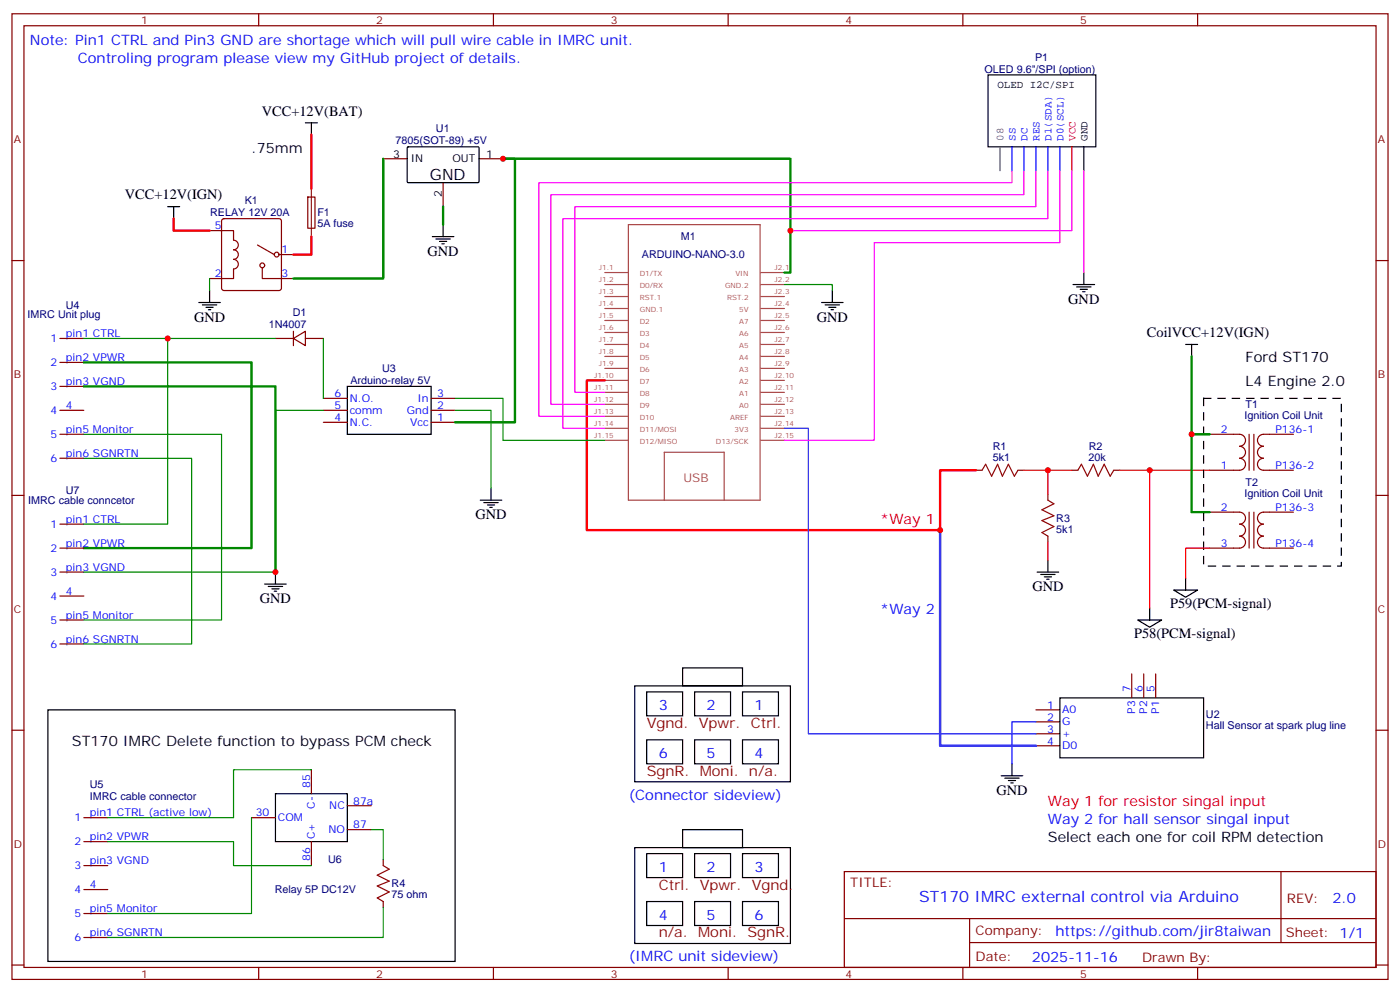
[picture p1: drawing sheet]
<svg xmlns="http://www.w3.org/2000/svg" width="412mm" height="292mm" viewBox="0 0 412 292" stroke-linecap="round" stroke-linejoin="round" font-family="sans-serif">
<g fill="none" stroke="#870000" stroke-width=".35">
<path d="M3.5 4.1h405.4v284.3h-405.4zM7.1 7.6h398.2v277.3h-398.2zM76.2 4.1v3.5M145.3 4.1v3.5M214.5 4.1v3.5M283.6 4.1v3.5M352.8 4.1v3.5M90.7 58l2.1 .1-.1 9.1h-2zM112.9 46.7h7M130.5 53.8v7.1M141.1 46.7h7.1M3.5 76.7h3.6"/>
<path d="M61.7 67.9h7.1v2.8a1.41 1.41 0 0 1 1.4 1.4 1.41 1.41 0 0 1-1.4 1.5 1.41 1.41 0 0 1 1.4 1.4 1.41 1.41 0 0 1-1.4 1.4 1.41 1.41 0 0 1 1.4 1.4 1.41 1.41 0 0 1-1.4 1.4v2.8h-7.1M65.5 64.6l.5-.2h16.2l.5 .2 .2 .5v19.7l-.2 .5-.5 .2h-16.2l-.5-.2-.2-.5v-19.7zM75.8 72.1l5 2.9M77.3 78.8v3.2h9.1M82.2 75h4.2M405.3 76.7h3.6M17.6 99.7h7.1M81.1 99.7h5.3M86.4 99.7l3.6-2.2v4.3zM86.4 97.5v4.3M90 99.7h5.2M17.6 106.7h7.1"/>
<path d="M17.6 113.8h7.1M95.2 117.3h7.1M127 117.3h7.1M17.6 127.9h7.1M17.6 120.8h7.1M17.6 134.9h7.1M95.2 124.4h7.1M95.2 120.8h7.1M127 124.4h7.1M127 120.8h7.1M287.5 138.5h1.8M299.9 138.5h1.7"/>
<path d="M315.7 138.5h1.8M328.1 138.5h1.7M356.3 127.9h8.8a1.76 1.76 0 0 1 1.8 1.7 1.76 1.76 0 0 1-1.8 1.8 1.76 1.76 0 0 1 1.8 1.8 1.76 1.76 0 0 1-1.8 1.7 1.76 1.76 0 0 1 1.8 1.8 1.76 1.76 0 0 1-1.8 1.8h-8.8M367.9 127.9v10.6M369.4 127.9v10.6M381 127.9h-8.8a1.76 1.76 0 0 0-1.8 1.7 1.76 1.76 0 0 0 1.8 1.8 1.76 1.76 0 0 0-1.8 1.8 1.76 1.76 0 0 0 1.8 1.7 1.76 1.76 0 0 0-1.8 1.8 1.76 1.76 0 0 0 1.8 1.8h8.8M3.5 145.9h3.6M17.6 154.3h7.1M308.7 145.5v1.8M308.7 157.9v1.7M356.3 150.8h8.8a1.76 1.76 0 0 1 1.8 1.8 1.76 1.76 0 0 1-1.8 1.7 1.76 1.76 0 0 1 1.8 1.8 1.76 1.76 0 0 1-1.8 1.8 1.76 1.76 0 0 1 1.8 1.7 1.76 1.76 0 0 1-1.8 1.8h-8.8M367.9 150.8v10.6"/>
<path d="M369.4 150.8v10.6M381 150.8h-8.8a1.76 1.76 0 0 0-1.8 1.8 1.76 1.76 0 0 0 1.8 1.7 1.76 1.76 0 0 0-1.8 1.8 1.76 1.76 0 0 0 1.8 1.8 1.76 1.76 0 0 0-1.8 1.7 1.76 1.76 0 0 0 1.8 1.8h8.8M405.3 145.9h3.6M17.6 161.4h7.1M17.6 168.5h7.1M17.6 175.5h7.1M17.6 182.6h7.1M17.6 189.6h7.1M333.4 198.4v7.1M336.9 198.4v7.1M340.4 198.4v7.1M3.5 215h3.6"/>
<path d="M305.2 209h7M305.2 212.5h7M305.2 216.1h7M305.2 219.6h7M405.3 215h3.6M91.7 226.7v7M102.3 237.2h7.1M24.7 240.8h7M24.7 247.8h7M24.7 254.9h7M74.1 240.8h7M91.7 247.8v7.1"/>
<path d="M102.3 244.3h7.1M112.9 253.1v1.8M248.7 256.6h156.6v28.3h-156.6zM377.3 256.7v20.8M24.7 261.9h7M24.7 269h7M24.7 276h7M112.9 265.5v1.7M248.7 270.5h156.5M285.6 277.5h119.6M285.6 270.5v14.1M3.5 284.2h3.6"/>
<path d="M76.2 284.9v3.5M145.3 284.9v3.5M214.5 284.9v3.5M283.6 284.9v3.5M352.8 284.9v3.5M405.3 284.2h3.6"/>
<circle cx="77.3" cy="78.1" r=".71"/>
<circle cx="81.5" cy="75" r=".71"/>
</g>
<g fill="none" stroke="#000" stroke-width=".35">
<path d="M90 36.2h3.5M91.7 36.2v3.5M291 22h31.8v21.2h-31.8zM120 43.4l.3-.2 20.6 .1 .2 .3v10l-.3 .2-20.7-.1-.2-.3zM319.3 43.2v7.1M49.4 60.9h3.5M51.2 60.9v3.5M127.4 69.7h6.3M128.4 70.4h4.2M129.5 71.1h2.1M130.2 71.8h.7M130.5 66.1v3.6"/>
<path d="M58.6 89.1h6.3M59.6 89.8h4.3M60.7 90.5h2.1M61.4 91.2h.7M61.7 85.5v3.6M242 89.1h6.4M243.1 89.8h4.2M244.1 90.5h2.1M244.8 91.2h.7M245.2 85.5v3.6M316.1 83.8h6.3M317.1 84.5h4.3"/>
<path d="M318.2 85.2h2.1M318.9 85.9h.7M319.3 80.3v3.5M102.3 113.8h24.7v14.1h-24.7zM349.2 101.4h3.6M351 101.4v3.6M141.5 147.3h6.3M142.5 148h4.3M143.6 148.7h2.1M144.3 149.4h.7M144.6 143.8v3.5M78 172h6.3"/>
<path d="M79 172.7h4.3M80.1 173.4h2.1M80.8 174.1h.7M81.1 168.5v3.5M305.5 168.5h6.4M306.6 169.2h4.2M307.6 169.9h2.1M308.3 170.6h.7M308.7 164.9v3.6M338.7 179v3.6M345.7 173.7h7.1l-3.6 2.2zM349.2 170.2v3.5"/>
<path d="M201.1 196.7h17.6v5.3h-17.6zM335.1 182.6h7.1l-3.5 2.1zM14.1 209h120v74.1h-120zM187 202h45.8v28.2h-45.8zM190.5 217.8h10.6v7.1h-10.6zM190.5 203.7h10.6v7.1h-10.6zM204.6 217.8h10.6v7.1h-10.6zM204.6 203.7h10.6v7.1h-10.6zM218.7 217.8h10.6v7.1h-10.6zM218.7 203.7h10.6v7.1h-10.6zM312.2 205.5h42.3v17.6h-42.3zM81.1 233.7h21.2v14.1h-21.2z"/>
<path d="M294.9 228.4h6.4M296 229.1h4.2M297 229.8h2.2M297.7 230.5h.7M298.1 224.9v3.5M187 249.6h45.8v28.2h-45.8zM190.5 251.4h10.6v7h-10.6zM201.1 244.3h17.6v5.3h-17.6zM204.6 251.4h10.6v7h-10.6zM218.7 251.4h10.6v7h-10.6zM190.5 265.5h10.6v7h-10.6zM204.6 265.5h10.6v7h-10.6z"/>
<path d="M218.7 265.5h10.6v7h-10.6z"/>
</g>
<path d="M112.9 46.7v35.3h-26.5M130.5 60.9v5.2M231.1 80.3h1.7v-33.6h-84.6h3.5v77.7h-17.6M24.7 113.8h56.4v54.7M24.7 106.7h49.4v54.7h-49.4M351 105v22.9M356.3 127.9h-5.3v22.9h5.3" fill="none" stroke="#008700" stroke-width=".71"/>
<g fill="none" stroke="#008700" stroke-width=".35">
<path d="M24.7 99.7h56.4M49.4 99.7v54.6h-24.7M61.7 82v3.5M95.2 99.7v17.6M231.1 83.8h14.1v1.7M134.1 117.3h14.1v12.3h30M24.7 127.9h40.6v54.7h-40.6M24.7 134.9h31.7v54.7h-31.7M95.2 120.8h-14.1v47.7h-56.4M134.1 120.8h10.5v23M91.7 226.7h-22.9v14.1h-37.1M31.7 247.8h37.1v7.1h22.9"/>
<path d="M74.1 240.8v28.2h-42.4M109.4 244.3h3.5v8.8M112.9 267.2v8.8h-81.2"/>
</g>
<g fill="none" stroke="#a64a4a" stroke-width=".35">
<path d="M185.1 66.1h38.8v81.2h-38.8zM178.2 80.3h6.9M178.2 83.8h6.9M178.2 87.3h6.9M178.2 90.8h6.9M178.2 94.4h6.9M178.2 97.9h6.9M224.1 80.3h7M224.1 83.8h7M224.1 87.3h7M224.1 90.8h7M224.1 94.4h7"/>
<path d="M224.1 97.9h7M178.2 101.4h6.9M178.2 105h6.9M178.2 108.5h6.9M178.2 112h6.9M178.2 115.5h6.9M178.2 119.1h6.9M224.1 101.4h7M224.1 105h7M224.1 108.5h7M224.1 112h7M224.1 115.5h7"/>
<path d="M224.1 119.1h7M178.2 122.6h6.9M178.2 126.1h6.9M178.2 129.6h6.9M224.1 122.6h7M224.1 126.1h7M224.1 129.6h7M195.7 147.3v-14.1h17.6v14.1"/>
</g>
<path d="M289.3 138.5l1-1.8 1.8 3.5 1.8-3.5 1.4 3.5 1.7-3.5 1.8 3.5 1.1-1.7M317.5 138.5l1.1-1.8 1.7 3.5 1.8-3.5 1.4 3.5 1.8-3.5 1.7 3.5 1.1-1.7M308.7 147.3l1.7 1-3.5 1.8 3.5 1.8-3.5 1.4 3.5 1.7-3.5 1.8 1.8 1.1M112.9 254.9l1.8 1-3.6 1.8 3.6 1.8-3.6 1.4 3.6 1.7-3.6 1.8 1.8 1.1" fill="none" stroke="#a10000" stroke-width=".35"/>
<path d="M315.7 43.2v7.1M301.6 138.5h14.1M308.7 138.5v7M329.8 138.5h8.9M356.3 138.5h-17.6v40.5M308.7 159.6v5.3M356.3 161.4h-7.1v8.8" fill="none" stroke="#f00" stroke-width=".35"/>
<path d="M91.7 39.7v15.9M51.2 64.4v3.5h10.5M91.7 69.7v5.3h-5.3M178.2 112h-5.3v44.1h104v-17.6h10.6" fill="none" stroke="#f00" stroke-width=".71"/>
<path d="M298.1 43.2v7.1M301.6 43.2v7.1M305.2 43.2v7.1M308.7 43.2v7.1M312.2 43.2v7.1M231.1 126.1h7v90h67.1M305.2 212.5h-7.1v12.4" fill="none" stroke="#00f" stroke-width=".35"/>
<path d="M276.9 156.1v63.5h28.3" fill="none" stroke="#00f" stroke-width=".71"/>
<path d="M294.6 43.2v7.1" fill="none" stroke="#666" stroke-width=".35"/>
<path d="M91.7 55.6v14.1" fill="none" stroke="#8c2424" stroke-width=".35"/>
<path d="M298.1 50.3v3.5h-139.4v68.8h19.5M301.6 50.3v7h-139.3v61.8h15.9M305.2 50.3v10.6h-135.9v54.6h8.9M308.7 50.3v14.1h-142.9v61.7h12.4M312.2 50.3v21.1h-54.7v58.2h-26.4M315.7 50.3v17.6h-82.9M319.3 50.3v30" fill="none" stroke="#f0f" stroke-width=".35"/>
<path d="M354.5 117.3h40.6v49.4h-40.6z" fill="none" stroke="#000" stroke-width=".35" stroke-dasharray="2.1 2.1"/>
<g fill="#c00">
<circle cx="308.7" cy="138.5" r=".88"/>
<circle cx="276.9" cy="156.1" r=".88"/>
<circle cx="148.2" cy="46.7" r=".88"/>
<circle cx="338.7" cy="138.5" r=".88"/>
<circle cx="351" cy="127.9" r=".88"/>
<circle cx="232.8" cy="67.9" r=".88"/>
<circle cx="81.1" cy="168.5" r=".88"/>
<circle cx="49.4" cy="99.7" r=".88"/>
</g>
<text font-size="4.6" x="126.6" y="53.1">GND</text>
<text font-size="4.6" fill="#00f" x="270.8" y="265.7">ST170 IMRC external control via Arduino</text>
<g font-size="4.2" fill="#00f">
<text x="8.8" y="13.2">Note: Pin1 CTRL and Pin3 GND are shortage which will pull wire cable in IMRC unit.</text>
<text x="22.9" y="18.5">Controling program please view my GitHub project of details.</text>
<text x="259.3" y="180.8">*Way 2</text>
<text x="194" y="209">3</text>
<text x="208.1" y="209">2</text>
<text x="222.2" y="209">1</text>
<text x="194" y="223.1">6</text>
<text x="208.1" y="223.1">5</text>
<text x="222.2" y="223.1">4</text>
<text x="185.2" y="235.5">(Connector sideview)</text>
<text x="308.7" y="242.5">Way 2 for hall sensor singal input</text>
<text x="194" y="256.6">1</text>
<text x="208.1" y="256.6">2</text>
<text x="222.2" y="256.6">3</text>
<text x="392.5" y="265.9">2.0</text>
<text x="194" y="270.8">4</text>
<text x="208.1" y="270.8">5</text>
<text x="222.2" y="270.8">6</text>
<text x="310.9" y="275.5">https://github.com/jir8taiwan</text>
<text x="185.2" y="283.1">(IMRC unit sideview)</text>
<text x="304" y="283.3">2025-11-16</text>
</g>
<g font-size="4.2">
<text x="77.1" y="34">VCC+12V(BAT)</text>
<text x="74.1" y="45">.75mm</text>
<text x="36.8" y="58.7">VCC+12V(IGN)</text>
<text x="125.9" y="75.3">GND</text>
<text x="314.7" y="89.4">GND</text>
<text x="57.1" y="94.7">GND</text>
<text x="240.6" y="94.7">GND</text>
<text x="337.8" y="99.3">CoilVCC+12V(IGN)</text>
<text x="366.9" y="106.7">Ford ST170</text>
<text x="366.9" y="113.8">L4 Engine 2.0</text>
<text x="140.1" y="152.9">GND</text>
<text x="76.6" y="177.6">GND</text>
<text x="304.1" y="174.1">GND</text>
<text x="344.7" y="179">P59(PCM-signal)</text>
<text x="334.1" y="187.9">P58(PCM-signal)</text>
<text x="21.2" y="219.6">ST170 IMRC Delete function to bypass PCM check</text>
<text x="293.5" y="234.1">GND</text>
<text x="308.7" y="247.8">Select each one for coil RPM detection</text>
</g>
<g font-size="4.2" fill="#f00">
<text x="259.3" y="154.3">*Way 1</text>
<text x="308.7" y="237.2">Way 1 for resistor singal input</text>
</g>
<g font-size="4.2" fill="#900">
<text x="190.5" y="214.3">Vgnd.</text>
<text x="205.9" y="214.3">Vpwr.</text>
<text x="221.2" y="214.3">Ctrl.</text>
<text x="190.5" y="228.4">SgnR.</text>
<text x="206.2" y="228.4">Moni.</text>
<text x="220.6" y="228.4">n/a.</text>
<text x="194" y="261.9">Ctrl.</text>
<text x="206.1" y="261.9">Vpwr.</text>
<text x="221.4" y="261.9">Vgnd.</text>
<text x="194" y="276">n/a.</text>
<text x="205.7" y="276">Moni.</text>
<text x="220.1" y="276">SgnR.</text>
</g>
<g font-size="3.9" fill="#800">
<text x="250.5" y="261.2">TITLE:</text>
<text x="379.1" y="265.9">REV:</text>
<text x="287.4" y="275.4">Company:</text>
<text x="378.7" y="276">Sheet: 1/1</text>
<text x="287.4" y="283.1">Date:</text>
<text x="336.4" y="283.2">Drawn By:</text>
</g>
<text font-size="3.5" fill="#a54b4b" x="201.3" y="142">USB</text>
<g font-size="3.2" fill="#800">
<text x="41.6" y="7.1">1</text>
<text x="110.8" y="7.1">2</text>
<text x="179.9" y="7.1">3</text>
<text x="249.1" y="7.1">4</text>
<text x="318.2" y="7.1">5</text>
<text x="4.1" y="42.2">A</text>
<text x="405.9" y="42.2">A</text>
<text x="4.1" y="111.3">B</text>
<text x="405.9" y="111.3">B</text>
<text x="4.1" y="180.4">C</text>
<text x="405.9" y="180.4">C</text>
<text x="4.1" y="249.6">D</text>
<text x="405.9" y="249.6">D</text>
<text x="41.6" y="287.9">1</text>
<text x="110.8" y="287.9">2</text>
<text x="179.9" y="287.9">3</text>
<text x="249.1" y="287.9">4</text>
<text x="318.2" y="287.9">5</text>
</g>
<g font-size="3.2" fill="#000080">
<text x="304.9" y="17.8">P1</text>
<text x="290" y="21.4">OLED 9.6&quot;/SPI (option)</text>
<text x="128.4" y="39">U1</text>
<text x="116.5" y="42.5">7805(SOT-89) +5V</text>
<text x="61.9" y="63.7">RELAY 12V 20A</text>
<text x="72.1" y="60.1">K1</text>
<text x="93.5" y="63.7">F1</text>
<text x="93.5" y="66.9">5A fuse</text>
<text x="200.6" y="70.7">M1</text>
<text x="189.1" y="76">ARDUINO-NANO-3.0</text>
<text x="8.1" y="93.7">IMRC Unit plug</text>
<text x="19.4" y="90.8">U4</text>
<text x="86.3" y="93">D1</text>
<text x="79.2" y="96.5">1N4007</text>
<text x="103.2" y="113.1">Arduino-relay 5V</text>
<text x="112.6" y="109.5">U3</text>
<text x="366.6" y="123.3">Ignition Coil Unit</text>
<text x="366.9" y="120.1">T1</text>
<text x="292.5" y="135.6">5k1</text>
<text x="292.5" y="132.5">R1</text>
<text x="320.7" y="135.6">20k</text>
<text x="320.7" y="132.5">R2</text>
<text x="366.9" y="143.1">T2</text>
<text x="8.3" y="148.3">IMRC cable conncetor</text>
<text x="19.4" y="145.5">U7</text>
<text x="366.6" y="146.2">Ignition Coil Unit</text>
<text x="311.2" y="153.6">R3</text>
<text x="311.1" y="156.8">5k1</text>
<text x="355.2" y="214.7">Hall Sensor at spark plug line</text>
<text x="355.2" y="211.5">U2</text>
<text x="26.5" y="232">U5</text>
<text x="26.5" y="235.5">IMRC cable connector</text>
<text x="96.7" y="254.2">U6</text>
<text x="80.9" y="263">Relay 5P DC12V</text>
<text x="115.4" y="261.2">R4</text>
<text x="115.4" y="264.4">75 ohm</text>
</g>
<g font-size="3.2">
<text x="293.8" y="26">OLED I2C/SPI</text>
<text x="320.3" y="41.5" transform="rotate(-90 320.3 41.5)">GND</text>
<text x="115.8" y="46.4">3</text>
<text x="121" y="47.8">IN</text>
<text x="133.3" y="47.8">OUT</text>
<text x="143.2" y="46.4">1</text>
<text x="130.2" y="57.9" transform="rotate(-90 130.2 57.9)">2</text>
</g>
<text font-size="3.2" fill="#666" x="295.6" y="41.5" transform="rotate(-90 295.6 41.5)">08</text>
<g font-size="3.2" fill="#00f">
<text x="299.2" y="41.5" transform="rotate(-90 299.2 41.5)">SS</text>
<text x="302.7" y="41.5" transform="rotate(-90 302.7 41.5)">DC</text>
<text x="306.2" y="41.5" transform="rotate(-90 306.2 41.5)">RES</text>
<text x="309.7" y="41.5" transform="rotate(-90 309.7 41.5)">D1(SDA)</text>
<text x="313.3" y="41.5" transform="rotate(-90 313.3 41.5)">D0(SCL)</text>
<text x="63.2" y="67.6">5</text>
<text x="82.9" y="74.6">1</text>
<text x="63.2" y="81.7">2</text>
<text x="82.9" y="81.7">3</text>
<text x="14.9" y="100.7">1</text>
<text x="19.4" y="99.3">pin1 CTRL</text>
<text x="14.9" y="107.8">2</text>
<text x="19.4" y="106.4">pin2 VPWR</text>
<text x="19.4" y="113.4">pin3 VGND</text>
<text x="14.9" y="114.8">3</text>
<text x="98.5" y="116.9">6</text>
<text x="103" y="118.4">N.O.</text>
<text x="123" y="118.4">In</text>
<text x="128.8" y="116.9">3</text>
<text x="14.9" y="121.9">4</text>
<text x="19.4" y="120.5">4</text>
<text x="98.5" y="124">4</text>
<text x="98.5" y="120.5">5</text>
<text x="103" y="125.4">N.C.</text>
<text x="103" y="121.9">comm</text>
<text x="119.8" y="121.9">Gnd</text>
<text x="120.8" y="125.4">Vcc</text>
<text x="128.8" y="124">1</text>
<text x="128.8" y="120.5">2</text>
<text x="14.9" y="128.9">5</text>
<text x="19.4" y="127.5">pin5 Monitor</text>
<text x="359.6" y="127.5">2</text>
<text x="375.7" y="127.5">P136-1</text>
<text x="14.9" y="136">6</text>
<text x="19.4" y="134.6">pin6 SGNRTN</text>
<text x="359.6" y="138.1">1</text>
<text x="375.7" y="138.1">P136-2</text>
<text x="14.9" y="155.4">1</text>
<text x="19.4" y="154">pin1 CTRL</text>
<text x="359.6" y="150.5">2</text>
<text x="375.7" y="150.5">P136-3</text>
<text x="19.4" y="161">pin2 VPWR</text>
<text x="359.6" y="161">3</text>
<text x="375.7" y="161">P136-4</text>
<text x="14.9" y="162.5">2</text>
<text x="14.9" y="169.5">3</text>
<text x="19.4" y="168.1">pin3 VGND</text>
<text x="14.9" y="176.6">4</text>
<text x="19.4" y="175.2">4</text>
<text x="14.9" y="183.6">5</text>
<text x="19.4" y="182.2">pin5 Monitor</text>
<text x="14.9" y="190.7">6</text>
<text x="19.4" y="189.3">pin6 SGNRTN</text>
<text x="333" y="203.7" transform="rotate(-90 333 203.7)">7</text>
<text x="336.5" y="203.7" transform="rotate(-90 336.5 203.7)">6</text>
<text x="340.1" y="203.7" transform="rotate(-90 340.1 203.7)">5</text>
<text x="308.4" y="208.7">1</text>
<text x="308.4" y="212.2">2</text>
<text x="308.4" y="215.7">3</text>
<text x="312.9" y="210.1">A0</text>
<text x="312.9" y="213.6">G</text>
<text x="334.4" y="210.1" transform="rotate(-90 334.4 210.1)">P3</text>
<text x="338" y="210.1" transform="rotate(-90 338 210.1)">P2</text>
<text x="341.5" y="210.1" transform="rotate(-90 341.5 210.1)">P1</text>
<text x="308.4" y="219.3">4</text>
<text x="312.9" y="217.1">+</text>
<text x="312.9" y="220.7">D0</text>
<text x="91.4" y="232" transform="rotate(-90 91.4 232)">85</text>
<text x="92.8" y="238.1" transform="rotate(-90 92.8 238.1)">C-</text>
<text x="97" y="238.3">NC</text>
<text x="104.1" y="236.9">87a</text>
<text x="22" y="241.8">1</text>
<text x="26.5" y="240.4">pin1 CTRL (active low)</text>
<text x="75.3" y="240.4">30</text>
<text x="81.8" y="241.8">COM</text>
<text x="96.7" y="245.4">NO</text>
<text x="104.1" y="243.9">87</text>
<text x="22" y="248.9">2</text>
<text x="26.5" y="247.5">pin2 VPWR</text>
<text x="92.8" y="247.1" transform="rotate(-90 92.8 247.1)">C+</text>
<text x="22" y="255.9">3</text>
<text x="26.5" y="254.5">pin3 VGND</text>
<text x="91.4" y="253.6" transform="rotate(-90 91.4 253.6)">86</text>
<text x="22" y="263">4</text>
<text x="26.5" y="261.6">4</text>
<text x="26.5" y="268.6">pin5 Monitor</text>
<text x="22" y="270.1">5</text>
<text x="26.5" y="275.7">pin6 SGNRTN</text>
<text x="22" y="277.1">6</text>
</g>
<text font-size="3.2" fill="#f00" x="316.8" y="41.5" transform="rotate(-90 316.8 41.5)">VCC</text>
<g font-size="2.1" fill="#a54b4b">
<text x="176.4" y="79.6">J1.1</text>
<text x="176.4" y="83.1">J1.2</text>
<text x="188.5" y="81.3">D1/TX</text>
<text x="216.6" y="81.3">VIN</text>
<text x="228.2" y="79.6">J2.1</text>
<text x="228.2" y="83.1">J2.2</text>
<text x="176.4" y="86.6">J1.3</text>
<text x="188.5" y="84.8">D0/RX</text>
<text x="188.5" y="88.4">RST.1</text>
<text x="213.6" y="84.8">GND.2</text>
<text x="214.2" y="88.4">RST.2</text>
<text x="228.2" y="86.6">J2.3</text>
<text x="176.4" y="90.1">J1.4</text>
<text x="176.4" y="93.7">J1.5</text>
<text x="188.5" y="91.9">GND.1</text>
<text x="188.5" y="95.4">D2</text>
<text x="217.8" y="91.9">5V</text>
<text x="217.8" y="95.4">A7</text>
<text x="228.2" y="90.1">J2.4</text>
<text x="228.2" y="93.7">J2.5</text>
<text x="176.4" y="97.2">J1.6</text>
<text x="176.4" y="100.7">J1.7</text>
<text x="188.5" y="98.9">D3</text>
<text x="217.8" y="98.9">A6</text>
<text x="228.2" y="97.2">J2.6</text>
<text x="228.2" y="100.7">J2.7</text>
<text x="176.4" y="104.3">J1.8</text>
<text x="176.4" y="107.8">J1.9</text>
<text x="188.5" y="102.5">D4</text>
<text x="188.5" y="106">D5</text>
<text x="217.8" y="102.5">A5</text>
<text x="217.8" y="106">A4</text>
<text x="228.2" y="104.3">J2.8</text>
<text x="228.2" y="107.8">J2.9</text>
<text x="175.1" y="111.3">J1.10</text>
<text x="188.5" y="109.5">D6</text>
<text x="188.5" y="113">D7</text>
<text x="217.8" y="109.5">A3</text>
<text x="217.8" y="113">A2</text>
<text x="228.2" y="111.3">J2.10</text>
<text x="175.1" y="114.8">J1.11</text>
<text x="175.1" y="118.4">J1.12</text>
<text x="188.5" y="116.6">D8</text>
<text x="217.8" y="116.6">A1</text>
<text x="228.2" y="114.8">J2.11</text>
<text x="228.2" y="118.4">J2.12</text>
<text x="175.1" y="121.9">J1.13</text>
<text x="175.1" y="125.4">J1.14</text>
<text x="188.5" y="120.1">D9</text>
<text x="188.5" y="123.6">D10</text>
<text x="215.1" y="123.6">AREF</text>
<text x="217.8" y="120.1">A0</text>
<text x="228.2" y="121.9">J2.13</text>
<text x="228.2" y="125.4">J2.14</text>
<text x="175.1" y="129">J1.15</text>
<text x="188.5" y="127.2">D11/MOSI</text>
<text x="188.5" y="130.7">D12/MISO</text>
<text x="210.9" y="130.7">D13/SCK</text>
<text x="216.4" y="127.2">3V3</text>
<text x="228.2" y="129">J2.15</text>
</g>
</svg>
